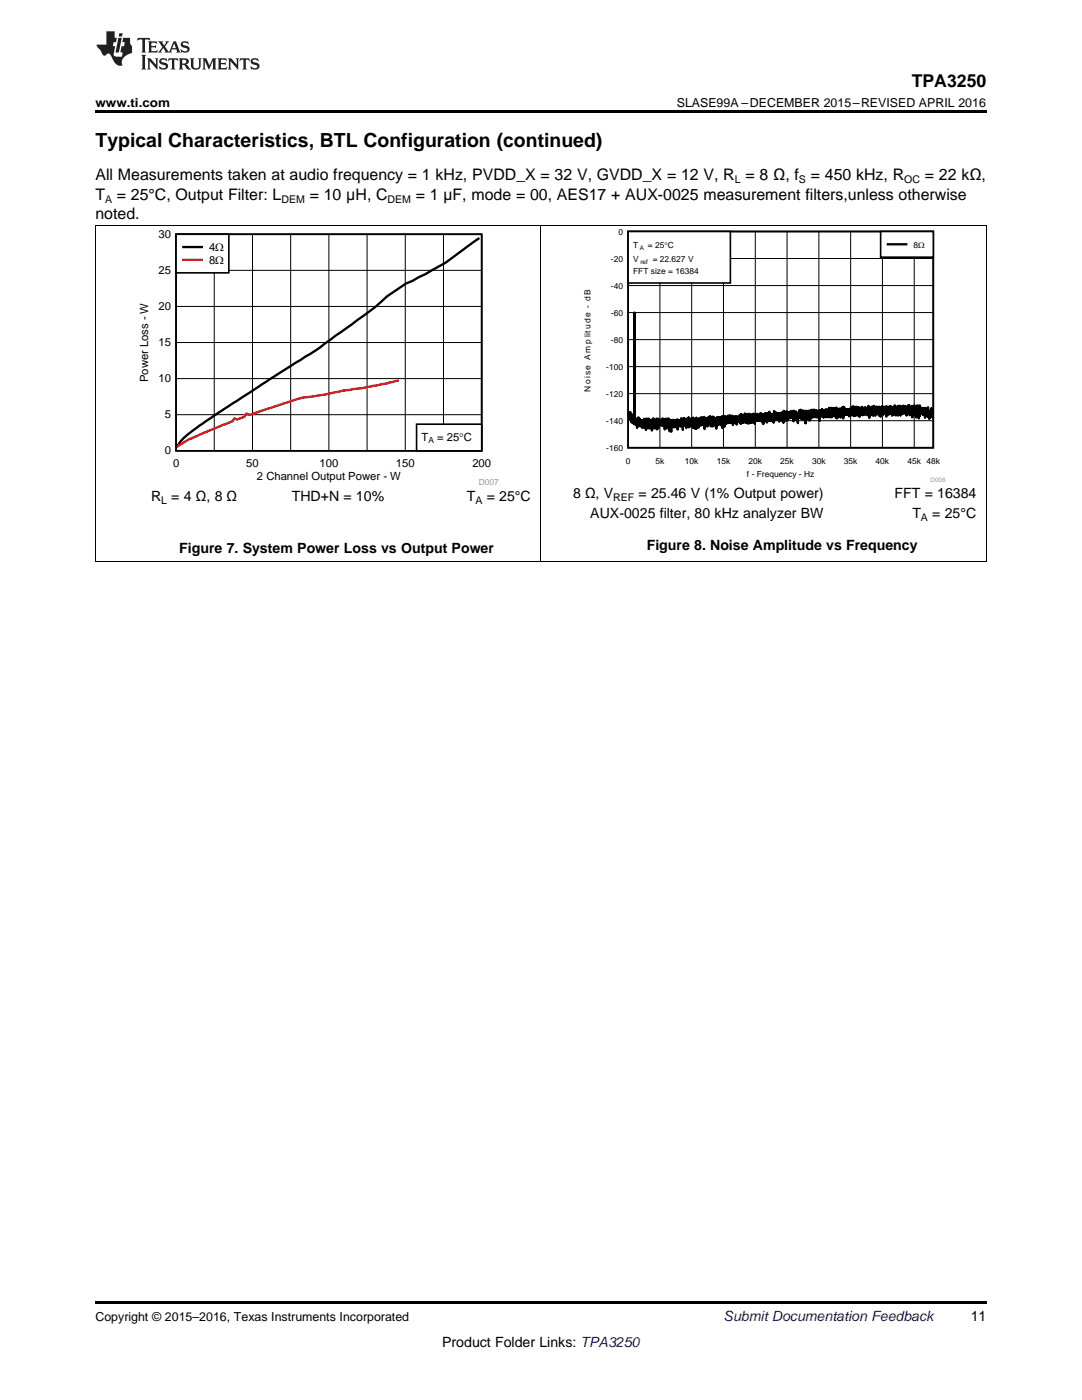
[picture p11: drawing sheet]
<svg xmlns="http://www.w3.org/2000/svg" width="216mm" height="279mm" viewBox="0 0 216 279" stroke-linecap="round" stroke-linejoin="round" font-family="sans-serif">
<path d="M19 259.7h177.8v.5h-177.8z" fill="#000"/>
<path d="M19.1 45v67.2M107.9 45v67.2M196.8 45v67.2M19 112.1h177.8" fill="none" stroke="#000" stroke-width=".2"/>
<path d="M27.4 45.9h72.1v50.9h-72.1z" fill-rule="evenodd" fill="#fff"/>
<path d="M35.1 46.8h61v43.2h-61z" fill="none" stroke="#000" stroke-width=".33"/>
<path d="M35.1 54h61M42.8 46.8v43.2M50.4 46.8v43.2M58 46.8v43.2M65.6 46.8v43.2M73.2 46.8v43.2M80.9 46.8v43.2M88.5 46.8v43.2M35.1 75.6h61M35.1 68.4h61M35.1 61.2h61M35.1 82.8h61" fill="none" stroke="#000" stroke-width=".2"/>
<path d="M95.7 47.5l-6.8 4.9-6.6 3.7a24.3 24.3 0 0 0-7.5 5.2l-7.8 5.7a83.2 83.2 0 0 1-9.8 6.5l-15.2 10a27.2 27.2 0 0 0-6.2 4.9l-.5 .6" fill="none" stroke="#000" stroke-width=".47"/>
<path d="M79.6 75.9l-2.6 .7-5.3 .9a41 41 0 0 0-7 1.3l-1.4 .2a30.8 30.8 0 0 0-8.5 2.1l-5 1.7-.6-.3-.4 .7-1.5 .5-.5-.2-.4 .6-8.7 3.5-2.4 1.5" fill="none" stroke="#f00" stroke-width=".47"/>
<path d="M83.1 84.7h13v5.3h-13z" fill-rule="evenodd" fill="#fff"/>
<path d="M83.1 84.7h13v5.3h-13z" fill="none" stroke="#000" stroke-width=".33"/>
<path d="M35.1 46.8h10.6v7.7h-10.6z" fill-rule="evenodd" fill="#fff"/>
<path d="M35.1 46.8h10.6v7.7h-10.6z" fill="none" stroke="#000" stroke-width=".33"/>
<path d="M36.6 49.3h3.7" fill="none" stroke="#000" stroke-width=".47"/>
<path d="M36.6 51.9h3.7" fill="none" stroke="#f00" stroke-width=".47"/>
<path d="M116.2 45.7h72.4v50.5h-72.4z" fill-rule="evenodd" fill="#fff"/>
<path d="M125.3 46.2h60.9v43.2h-60.9z" fill="none" stroke="#000" stroke-width=".33"/>
<g fill="none" stroke="#000" stroke-width=".2">
<path d="M125.3 57h60.9M125.3 51.6h60.9M131.7 46.2v43.2M138 46.2v43.2M144.4 46.2v43.2M150.7 46.2v43.2M157 46.2v43.2M163.4 46.2v43.2M169.7 46.2v43.2M176.1 46.2v43.2M182.4 46.2v43.2M125.3 78.6h60.9"/>
<path d="M125.3 73.2h60.9M125.3 67.8h60.9M125.3 62.4h60.9M125.3 84h60.9"/>
</g>
<path d="M125.5 82.1l.1 1.3v-1.1l.1 1.3v-1.4l.3 2.1 .1-1.6v1.6l.2-1.1v1v-.9l.2 1.4 .1-22.3v21.7l.1 .6v-.8v.4l.1-.6v.8l.1-.9v1.2l.1-1.2 .1 1.8 .1-1.4 .1 1.1 .1-1.8v1.5l.1-1.3 .1 1.5 .1-1.4v1l.1-.6 .1 .7v-.9v1.4v-1.2l.2 1.1 .1-1.2v1.5v-1.5l.1 1.1v-1.1l.1 .9 .1-1.2 .1 1.8v-1.8v1.2l.1-1 .2 1.1v-.9v1.8l.1-2.2v1.6l.1-1.6 .1 1.2 .1-1v1.7l.2-2 .1 2v-1.5l.1 1.3v-1.3v1.3v-1.2l.1 .8v-.9l.1 .7 .1-1 .1 2.2v-1.6l.1 1.4v-1.7l.1 1.2 .1-1.7v1.7l.1-1.3 .1 1.4 .1-1.2v1.4l.1-1.3 .2 1v-1.7l.1 2.2v-2.1l.1 1.8 .1-1.3 .1 1.4v-1.9v1.4l.1-1v.9v-.9l.1 1v-1.3l.1 1 .1-.8v.8l.1-.6v.7v-.7l.2 .9 .1-1.5v1l.1-.9 .1 1.4v-1.3l.1 1.2 .1-1.1v1.9l.2-2.1 .1 1.5v-1.5l.1 1.2v-.7v1.4l.1-1.3v.5l.1-.8 .1 1v-1.4l.1 1.6 .2-1.5v2.5v-2l.1 .9v-.9v.5l.1-.6v.8l.1-.5v.4v-.3v1.8l.1-2.3 .1 1.2 .1-1.3 .1 1.2 .1-1.2 .1 1.5 .1-1.4 .1 1.3v-1.2l.1 1.2v-1l.1 .7v-.6l.1 .6v-1.1v1.1l.1-.9 .1 .6v-.9v2l.1-1.7 .1 .7v-.9l.1 1.2 .1-1.1 .1 1.2 .1-.9v.9l.1-.9v.7l.1-1.5 .1 1.6 .1-1.3 .1 2.1v-1.6v.7l.1-1.5 .1 1.1 .1-1v1.5l.1-1v.7l.1-1.1 .1 .8v-.8v1.8l.2-1.8v1.3v-.8v.9l.1-1.2 .1 1v-1l.1 1.2v-1.7v2l.2-1.8 .1 1.6 .1-1.1 .1 1v-1.3l.1 1v-1.2v1.5v-1.5l.1 1.4 .1-1.4 .1 1v-1.2v2.1l.1-1.4 .1 1 .1-1.1 .1 1.7 .1-2.1 .1 2.1 .1-2.3v2.2l.1-1.9v1l.1-.8v.6l.1-.5v1.2v-1.5l.1 1.8 .1-1.8v.7v-.8l.1 1.3v-1.3l.1 .9 .1-.6v1.2v-1.5v.9l.1-1.1 .1 1.5 .1-1.5 .2 1.5v-1l.1 .5 .1-1.1 .1 2.4 .1-1.8 .1 .8 .1-1v.9l.1-.7v.5v-.9l.2 1.7v-1.1v-.1v.9l.2-1.6 .1 1.1v-1.1v1.3l.2-1v.6v-1l.1 2v-1.2l.1 .2 .1-.3v.3v-.4l.1 .7v-1.2l.1 1.9 .1-1.9 .1 .8v-.7v.6l.1-.6v.5v-.3l.1 1.2v-1l.1 .6v-.8l.1 1.7 .1-1.6v2l.1-2.3 .1 .9v-.9l.1 1.2v-1l.1 1.2v-1.3l.1 1.4v-1.6l.1 1.1 .1-.8v.9v-1.1v1.1l.1-1.1v1l.1-.9v1.5l.1-1.2 .1 .9 .1-1.5v2.3l.1-2.2 .1 1.5v-.9l.1 .9 .1-1.4 .1 1.9 .1-2.2v1.6l.1-1.3v.7l.1-.8 .1 1.3v-1.2l.1 .9v-1l.1 1v-1.2v1.4l.2-1.4 .1 1.3v-1.3l.1 1.4 .1-1.5 .1 1.5 .1-1.2 .1 1.1v-1.3l.2 1.3v-.9v1.4l.1-1.7 .1 1.3 .1-1.3 .1 1.3v-1.1l.2 1v-1.3l.1 1.1 .1-1v1.6v-1.3l.1 1v-1.1l.1 .7v-.8l.2 .7v-.9l.1 .6 .1-.6 .1 1.5 .1-1.8 .1 1.9 .1-1.8 .1 1.2v-1.2l.1 1.5 .1-1.3v1.4l.1-1.2v1.1l.2-1.8 .1 1.8 .1-1.3 .1 1.4v-1.7v1.4l.1-1.3v1.5l.1-1.4 .1 1.6 .1-1.9v1.4l.1-1.4 .1 1.9v-1.9l.1 1.5 .2-1.3v1.5v-1.4l.1 1.4 .2-1.7 .1 1.7v-1.3l.1 1.1 .1-1.3v1.2v-1.5l.1 1 .1-.6v1.7l.1-1.6v.8v-.8v.7l.1-.9 .1 1.2 .1-1.3v1.2l.1-1.3 .1 1.2 .1-1v1l.1-1v1.1l.1-1.1v1.1l.1-1.1v1.2l.1-1.4v-.1v1.2l.1-1.2 .2 1.5v-1.3l.1 1.6v-1.5v1.3l.1-1.4 .1 1.9v-1.6l.1 1.1 .1-1.5 .1 1.2 .1-1.3v1.2l.1-1 .1 1v-.9v1.2l.1-1.3v1.6l.1-1.8v1.6l.1-1.6 .2 1.5 .1-1.8v1.8l.2-1.4v1.3l.1-1.3 .1 1.1v-.8l.1 1.1v-.8l.1 .8v-1.4l.1 1.4v-1.4l.1 1 .1-.7v1.5l.1-2.4 .1 1.2v-.7l.1 1.4v-1.6v1.4l.1-1.4 .2 1.4 .1-.9 .1 .7v-1l.1 1.3v-1.3l.1 1.2 .1-1.2v1.7v-1.7v1.3v-1.1l.1 1 .1-.8v1l.1-1.4v1.5l.2-1.7 .1 1.4v-1.2l.2 1.8 .1-2.3v1.8l.1-1.5v1.3l.2-1v1.2l.1-1.3 .1 1.5v-1.9l.2 1.3v-1.2l.1 1.6 .1-1.3v1.1l.1-1.3v.8l.2-.9v1.1l.1-1.1 .1 1.3 .1-1.4v1.1l.1-1.2v.9l.1-.8 .1 1 .1-.9v1.9l.1-2.1v1.2v-.8l.1 .9 .1-1 .2 1.5v-1.7l.1 1.7v-1.5l.1 1v-.8l.1 1.2v-1.1v1.3l.1-1.3v1.8v-1.6l.1 .5v-.8v.8l.2-1.4v1.4l.1-1.2 .1 1.2v-1.5l.1 1.8v-1.4v1.1l.1-1.3 .2 1.3v-.9v1.2v-1.7l.1 1.5v-1.1l.1 1.5 .1-1.8 .2 1.5 .1-1.1 .1 2.1 .1-2.5 .1 1.7 .2-1.6 .1 1.1 .1-1.3v1.4l.1-1.2v1.8l.1-1.8v.8l.1-.6v1.4l.1-1.9 .1 1v-.7l.1 .7v-.7l.1 1v-1.3l.1 1.5 .1-1.5 .1 1.4 .1-1.4 .1 1.3v-.9l.1 1v-1.2l.1 1.3v-1.2l.1 1.2v-1.4l.2 1.3v-.7v.8v-1.1l.1 .6v-.7v1.1v-1.1v.4l.1-.5 .1 1v-1.1l.1 2.1 .1-2.1 .1 1.3 .1-1.3 .1 1.1 .1-1.4 .2 1.5 .1-1v1.2l.1-1.4v1.2l.1-1 .1 1.1 .2-1.5 .1 1.6 .2-1.6 .1 1.5v-1.1v.8l.1-1.1v1v-.9l.1 .8v-.5v.3l.1-1.1v1.9l.1-1.7 .1 1.4 .1-1.6 .1 1.9v-1.2v1l.1-1v.8l.1-1.5v1.8l.1-1.4v.3v-.6l.1 1.2 .1-1.3v1.3l.1-1.2v1.2l.1-1 .1 1.5v-1.2l.1 .9 .1-1.6v2.2l.1-1.6 .1 1.6v-1.9l.1 1.7v-1.3v.5l.1-.7 .2 1.1 .1-1.4 .1 1.8v-1.3l.1 .7v-.9v1.2l.2-1.1v.7v-1.3l.1 1.7 .1-1.4 .1 1.9v-2.3l.1 1.7 .1-1.6 .1 1.2v-.7l.1 1 .1-1v.7l.1-.6 .1 .8v-1v1l.1-.8 .1 .9 .1-1.1v1.1v-1l.2 1.3 .1-1.6 .1 1.5 .1-1.2v1v-1.2l.1 .9 .1-1v1.2l.1-1.5 .1 1.6 .1-1.7v1.9l.1-1.6 .1 1.6 .2-1.6v1.6l.1-1.8 .1 1.3v-.9l.1 .6v-.8l.1 1 .1-1 .1 1.6v-1.8l.1 1.9 .1-1.5 .1 1.5v-1.3v.6l.1-.9 .1 1.3 .2-1.6 .1 1.6v-1.1v1.2l.1-1.6 .1 1.1 .1-.9v.2v1.1l.1-1.1 .1 .7v-1.2l.2 1.3 .1-.7v1l.1-1v1v-1.1l.1 1.2 .1-1.7 .1 1.7v-1.9l.1 1.9v-1.6v.1l.1 2v-2.1l.1 1.5 .1-1.2v1.4v-1.4v-.1l.1 1.2 .1-1.5 .1 1.6v-1v1l.1-.9v.8v-1.6l.1 1.9 .2-1.5v.9l.1-1.4v1.7v-1.4l.2 1.7v-1.3v.6l.1-.8 .1 .7v-.4v.3v-1l.2 1.4 .1-1 .1 1.1v-1l.1 1.3v-1.7l.1 1.3v-1.3v1.4l.1 .1v-1.3l.1 1.8 .2-1.8v1.4l.1-1.7v1.6l.1-1.4v1.6l.1-1.4 .1 .9v-1.3l.1 1.1 .1-.7v.8l.1-.8v1.1l.1-1.3v.9l.1-.7 .1 1.7v-2.2l.2 1.7 .1-1.3v.6l.1-.5v1.3l.1-1.6 .1 1.2v-1.3l.1 1.5 .1-1.5v1.4l.1-1.4 .2 1.3v-.6v1.2v-1.5l.1 1.3 .1-1.6 .2 1.1v-.4v.8l.1-1.8 .2 2 .1-1.4 .1 1.4v-1.1l.1 .9v-1.5l.1 1.1v-1.2v1.1l.1-1.2v2v-1.9v1.2l.1-1.1v.9v-.8l.1 .7 .1-.8v1.1l.1-1.3 .1 1.9 .2-1.8v1.5l.2-1.4 .1 1.4 .1-1.6 .1 1.3v-.7l.2 .9 .1-1.5v1.5l.1-1.1 .1 1.5v-1.4l.1 1.1 .1-1.1 .1 .9v-1.3l.1 1.3v-1.6v1.4l.1-1.2v1l.1-.5v1.4v-1.6l.2 1.1v-.9v1.3l.2-1.8 .1 1.5v-1v1.8l.1-1.8v1l.1-1.5 .1 2 .1-2.1v.9l.1-.6 .1 1 .1-1.2v1.2l.1-1.1v2.2l.1-2.2v-.1l.1 1.9v-2l.1 1.6 .1-1.5 .1 1.5v-1.5v2.5l.1-2 .1 1.6 .1-2.2v1.8l.1-1.3 .1 .8 .1-.6v1v-1.2l.2 1v-1l.1 1.4v-1.2l.1 1.2 .1-1.4 .2 2 .1-1.9 .2 1.5 .1-1.5v1.4v-1.4l.1 1.7 .1-1.9 .2 2.3 .2-1.5v.9v-1.1l.1 1.2v-1.1v1l.1-.9v.5l.1-1.2 .1 1.9v-1.4l.1 .7" fill="none" stroke="#000" stroke-width=".46"/>
<path d="M125.3 46.2h20.4v10.3h-20.4z" fill-rule="evenodd" fill="#fff"/>
<path d="M125.3 46.2h20.4v10.3h-20.4z" fill="none" stroke="#000" stroke-width=".33"/>
<path d="M175.7 46.2h10.5v5.1h-10.5z" fill-rule="evenodd" fill="#fff"/>
<path d="M175.7 46.2h10.5v5.1h-10.5z" fill="none" stroke="#000" stroke-width=".33"/>
<path d="M177.2 48.8h3.6" fill="none" stroke="#000" stroke-width=".46"/>
<path d="M19 45h177.8" fill="none" stroke="#000" stroke-width=".2"/>
<path d="M19 22h177.8v.5h-177.8z" fill="#000"/>
<g fill="#231f20">
<path d="M27.5 7.6l-.1 .5 .4-.2h.6v.1v2.1l-.2 .4h1l-.3-.4v-2.1l.1-.1h.5l.5 .2-.2-.5zM29.5 8.3l.2 .3v1.5l-.2 .4h1.8l.2-.6a1.04 1.04 0 0 1-1.3 .2v-.7h.6l.3 .2v-.6l-.3 .2h-.6v-.6l.8-.1 .4 .3-.2-.5zM31.5 8.3l.9 1.1-.9 1.1h.8l-.2-.2 .5-.7 .4 .7-.2 .2h1.5l-.1-.2 .1-.4h.9l.1 .4-.2 .2h1l-.3-.3-.7-1.9h-.5l-.9 2-.8-1 .9-1h-.8l.1 .3-.3 .5-.4-.6 .2-.2zM34.7 8.6l.4 1h-.7zM36.3 8.4a.63 .63 0 0 0-.2 .7 .63 .63 0 0 0 .6 .4l.6 .2 .1 .2a.75 .75 0 0 1-.7 .4 .75 .75 0 0 1-.6-.5l.1 .7 .1-.1a1.11 1.11 0 0 0 1.5-.6 1.13 1.13 0 0 0-1.2-.8l-.1-.4a1.04 1.04 0 0 1 1.2 .2l-.2-.5-.1 .1-.5-.2zM28.2 10.9l.2 .4v2.2l-.2 .4h1l-.3-.4v-2.2l.3-.4zM29.3 11.6l.3 .4v1.5l-.3 .4h.8l-.2-.4v-1.3l1.5 1.7v-1.9l.2-.4h-.7l.2 .4v.9l-1.1-1.3zM32 11.8a.62 .62 0 0 0-.2 .7 .62 .62 0 0 0 .6 .4l.6 .1 .1 .3a.76 .76 0 0 1-.7 .3 .76 .76 0 0 1-.6-.4l.1 .7 .1-.1a1.11 1.11 0 0 0 1.5-.6 1.13 1.13 0 0 0-1.2-.8l-.1-.4a1.04 1.04 0 0 1 1.2 .2l-.2-.6-.1 .1-.5-.1zM33.7 11.6l-.2 .6a.61 .61 0 0 1 .8-.3v1.6l-.2 .4h.9l-.2-.4v-1.6a.63 .63 0 0 1 .8 .3l-.2-.6zM35.6 11.6l.3 .4v1.5l-.3 .4h1l-.2-.2v-.8l.5 .2a.76 .76 0 0 0 1.2 .7l-1-1a.58 .58 0 0 0 .6-.5 .58 .58 0 0 0-.5-.6zM36.4 11.9h.1a.45 .45 0 0 1 .5 .1 .45 .45 0 0 1 .1 .5l-.7 .2zM37.9 11.6l.2 .2a2.17 2.17 0 0 0 .3 1.9 .99 .99 0 0 0 1.6-.6v-1.1l.2-.4h-.7l.2 .2a1.92 1.92 0 0 1-.2 1.8 .6 .6 0 0 1-.9-.5v-1.1l.2-.4zM40.4 11.6l.2 .4v1.5l-.2 .4h.7l-.2-.4v-1.4l.8 1.8 .8-1.8v1.4l-.2 .4h.9l-.2-.4v-1.5l.2-.4h-.8l-.6 1.5-.6-1.5zM43.4 11.6l.2 .4v1.5l-.2 .4h1.8l.2-.6a1.04 1.04 0 0 1-1.3 .1v-.6h.5l.4 .2v-.6l-.4 .2h-.5v-.7h.8l.3 .3-.1-.6zM45.5 11.6l.2 .4v1.5l-.2 .4h.7l-.2-.4v-1.3l1.5 1.7v-1.9l.2-.4h-.7l.2 .4v.9l-1.1-1.3zM47.9 11.6l-.1 .6a.61 .61 0 0 1 .8-.3v1.6l-.3 .4h1l-.3-.4 .1-1.6a.63 .63 0 0 1 .7 .3l-.1-.6zM50.2 11.8a.62 .62 0 0 0-.2 .7 .62 .62 0 0 0 .6 .4l.6 .1 .2 .3a.76 .76 0 0 1-.8 .3 .76 .76 0 0 1-.6-.4l.1 .7 .2-.1a1.11 1.11 0 0 0 1.5-.6 1.13 1.13 0 0 0-1.3-.8l-.1-.4a1.04 1.04 0 0 1 1.2 .2l-.1-.6-.2 .1-.5-.1z"/>
<path d="M21.2 6.3v2.6h-1.9l.1 .4 .7 .9a.91 .91 0 0 0 1 .8 .56 .56 0 0 1 .5-.3 .56 .56 0 0 1 .5 .3l.4 .8a1.53 1.53 0 0 0 1.9 1.2 1.54 1.54 0 0 1 1-2.1l.9-.3v-1.4a1.52 1.52 0 0 1-.3-1.6h-1.4l-.2 .8h.5l-.2 .8h-.4l-.2 1v.2l.4 .1-.2 .8a1.93 1.93 0 0 1-1.6-.3l.3-1.8h-.5l.2-.8h.4l.2-.8h-.4v-1.3zM23.6 7.6l-.6 2.9h.7l.6-2.9zM23.8 6.6l-.1 .7h.6l.2-.7z"/>
</g>
<text font-size="3.9" x="19" y="29.3">Typical Characteristics, BTL Configuration (continued)</text>
<text font-size="3.5" x="181.9" y="17.3">TPA3250</text>
<g font-size="3.2">
<text x="19" y="36">All Measurements taken at audio frequency = 1 kHz, PVDD_X = 32 V, GVDD_X = 12 V, R = 8 Ω, f</text>
<text x="161.8" y="36">= 450 kHz, R</text>
<text x="184.5" y="36">= 22 kΩ,</text>
<text x="19" y="39.9">T</text>
<text x="23.3" y="39.9">= 25°C, Output Filter: L</text>
<text x="61.8" y="39.9">= 10 μH, C</text>
<text x="83" y="39.9">= 1 µF, mode = 00, AES17 + AUX-0025 measurement filters,unless otherwise</text>
<text x="19" y="43.7">noted.</text>
</g>
<g font-size="2.8">
<text x="30.2" y="100.1">R</text>
<text x="34.2" y="100.1">= 4 Ω, 8 Ω</text>
<text x="58.2" y="100.1">THD+N = 10%</text>
<text x="93.2" y="100.1">T</text>
<text x="97.1" y="100.1">= 25°C</text>
<text x="114.3" y="99.4">8 Ω, V</text>
<text x="127.4" y="99.4">= 25.46 V (1% Output power)</text>
<text x="178.5" y="99.4">FFT = 16384</text>
<text x="117.8" y="103.4">AUX-0025 filter, 80 kHz analyzer BW</text>
<text x="182.1" y="103.4">T</text>
<text x="186" y="103.4">= 25°C</text>
<text x="35.8" y="110.4">Figure 7. System Power Loss vs Output Power</text>
<text x="129" y="109.8">Figure 8. Noise Amplitude vs Frequency</text>
<text x="193.7" y="263.6">11</text>
<text x="88.2" y="268.9">Product Folder Links: TPA3250</text>
</g>
<text font-size="2.8" fill="#0000c8" x="144.4" y="263.6">Submit Documentation Feedback</text>
<g font-size="2.5">
<text x="19" y="21.4">www.ti.com</text>
<text x="135" y="21.4">SLASE99A –DECEMBER 2015–REVISED APRIL 2016</text>
<text x="19" y="263.6">Copyright © 2015–2016, Texas Instruments Incorporated</text>
</g>
<g font-size="2.2">
<text x="31.7" y="47.5">30</text>
<text x="41.7" y="50.1">4</text>
<text x="41.7" y="52.7">8</text>
<text x="43" y="50.1">:</text>
<text x="43" y="52.7">:</text>
<text x="31.7" y="54.7">25</text>
<text x="31.7" y="61.9">20</text>
<text x="31.7" y="69.1">15</text>
<text x="29.6" y="76.3" transform="rotate(-90 29.6 76.3)">Power Loss - W</text>
<text x="31.7" y="76.3">10</text>
<text x="32.9" y="83.5">5</text>
<text x="84.1" y="88">T</text>
<text x="87.2" y="88">= 25qC</text>
<text x="32.9" y="90.7">0</text>
<text x="34.5" y="93.3">0</text>
<text x="49.1" y="93.3">50</text>
<text x="51.3" y="95.8">2 Channel Output Power - W</text>
<text x="63.8" y="93.3">100</text>
<text x="79" y="93.3">150</text>
<text x="94.2" y="93.3">200</text>
</g>
<g font-size="2.1">
<text x="21" y="40.5">A</text>
<text x="56.2" y="40.5">DEM</text>
<text x="77.3" y="40.5">DEM</text>
<text x="146.7" y="36.6">L</text>
<text x="159.4" y="36.6">S</text>
<text x="180.4" y="36.6">OC</text>
<text x="32.2" y="100.6">L</text>
<text x="94.9" y="100.6">A</text>
<text x="122.3" y="100">REF</text>
<text x="183.8" y="104">A</text>
</g>
<g font-size="1.7">
<text x="123.4" y="46.9">0</text>
<text x="121.9" y="52.3">-20</text>
<text x="126.3" y="49.5">T</text>
<text x="126.3" y="52.2">V</text>
<text x="129.3" y="49.5">= 25qC</text>
<text x="130.2" y="52.2">= 22.627 V</text>
<text x="182.3" y="49.6">8:</text>
<text x="121.9" y="57.7">-40</text>
<text x="126.3" y="54.7">FFT size = 16384</text>
<text x="121.9" y="63.1">-60</text>
<text x="121.9" y="68.5">-80</text>
<text x="121" y="73.9">-100</text>
<text x="117.8" y="78.3" transform="rotate(-90 117.8 78.3)">N o ise A m p litu d e - d B</text>
<text x="121" y="79.3">-120</text>
<text x="85.5" y="88.3">A</text>
<text x="121" y="84.7">-140</text>
<text x="121" y="90.1">-160</text>
<text x="124.9" y="92.6">0</text>
<text x="130.8" y="92.6">5k</text>
<text x="136.7" y="92.6">10k</text>
<text x="143" y="92.6">15k</text>
<text x="149.1" y="95.2">f - Frequency - Hz</text>
<text x="149.4" y="92.6">20k</text>
<text x="155.7" y="92.6">25k</text>
<text x="162" y="92.6">30k</text>
<text x="168.4" y="92.6">35k</text>
<text x="174.7" y="92.6">40k</text>
<text x="181.1" y="92.6">45k 48k</text>
</g>
<text font-size="1.7" fill="#999" x="95.6" y="96.8">D007</text>
<g font-size="1.3">
<text x="127.7" y="49.9">A</text>
<text x="127.8" y="52.6">ref</text>
</g>
<text font-size="1.3" fill="#999" x="185.7" y="96.2">D008</text>
</svg>
